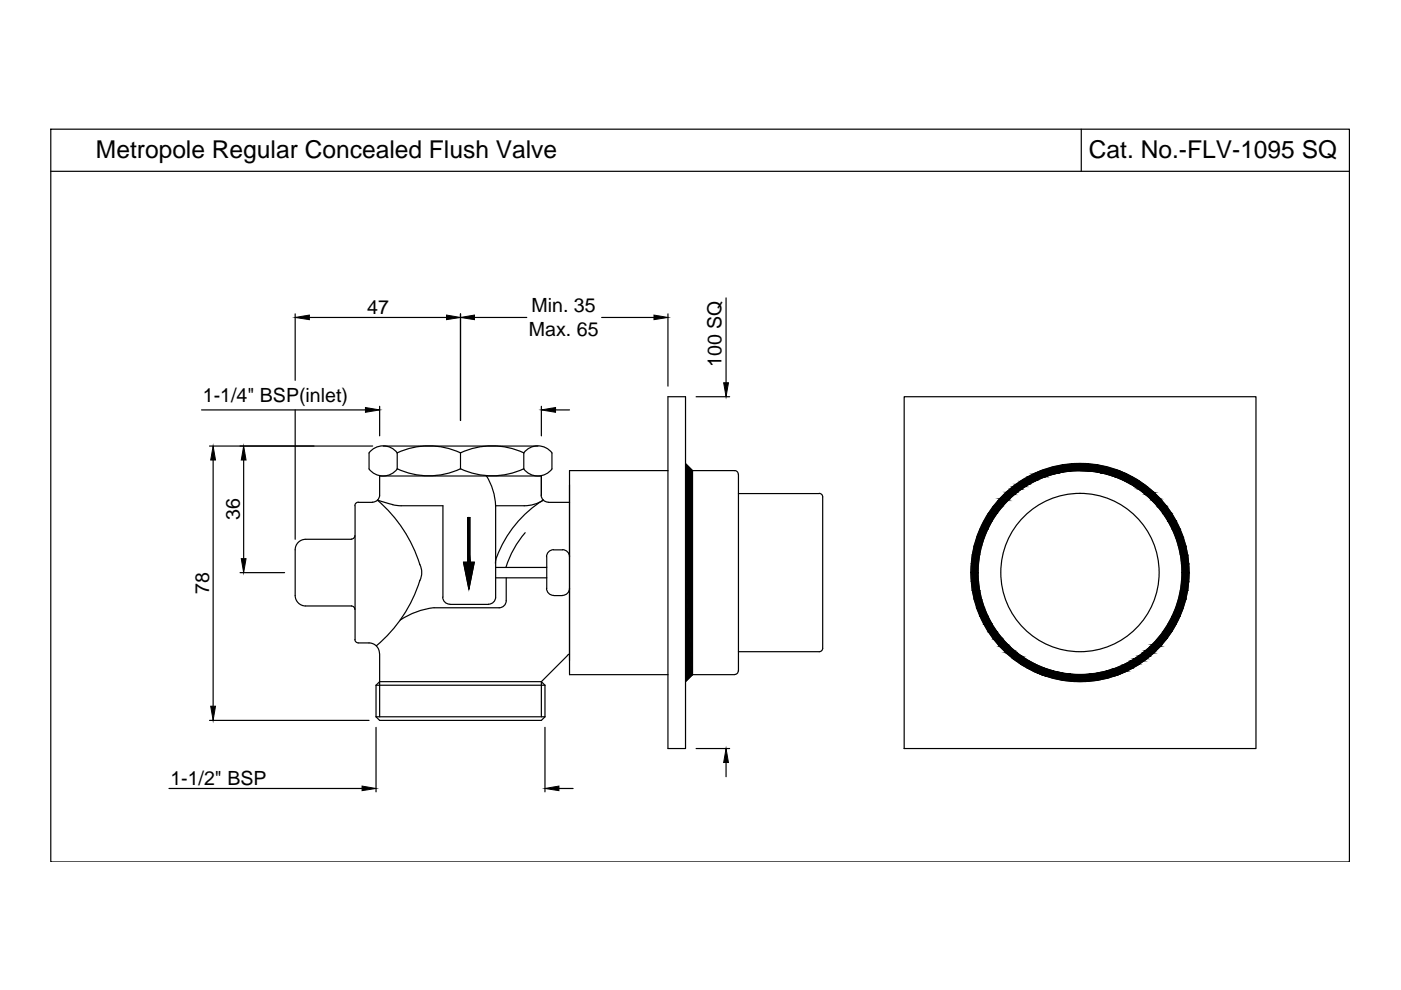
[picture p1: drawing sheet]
<svg xmlns="http://www.w3.org/2000/svg" width="297mm" height="210mm" viewBox="0 0 297 210" stroke-linecap="round" stroke-linejoin="round" font-family="sans-serif">
<!-- layer: 0 -->
<g fill="none" stroke="#000" stroke-width=".25">
<path d="M10.8 27.4h275.3v155.4h-275.3zM10.8 36.3h275.3M229.2 27.4v8.9M62.6 66.5v14.1M65.6 67.3h29.1M97.6 66.5v22.7M100.6 67.3h11.1M127.6 67.3h11.1M141.6 66.5v15.4M153.9 63.2v18M42.7 86.9h34.8M44.4 94.6h34.6"/>
<path d="M45.2 97.5v52.2M51.7 97.5v20.9M62.6 86.9v27.4M78.2 99.4a3.7 3.7 0 0 0 6 0M80.5 86.1v6.3M81.3 94.6h32.8M84.2 96.1v3.3a15.9 15.9 0 0 0 13.4 0M84.2 96a3.7 3.7 0 0 0-6 0v3.4M97.6 96.1v3.3M97.6 96a15.9 15.9 0 0 0-13.4 0M111 96a3.7 3.7 0 0 1 6 0v3.4M111 99.4a3.7 3.7 0 0 0 6 0"/>
<path d="M111.1 96.1v3.3a15.9 15.9 0 0 1-13.5 0M111.1 96a15.9 15.9 0 0 0-13.5 0M114.8 86.1v6.3M117.8 86.9h2.9M141.6 99.8h-20.9v43.2h20.9M141.6 84.1h3.7v74.6h-3.7zM145.3 99.8h10.5a.74 .74 0 0 1 .7 .7M145.3 98.3l1.5 1.5v43.2l-1.5 1.5M147.6 84.1h7.1M191.7 84.1h74.6v74.6h-74.6zM62.6 116.6v9.7a2.22 2.22 0 0 0 2.2 2.2h9.7a.74 .74 0 0 1 .7 .7M74.5 114.3h-9.7a2.22 2.22 0 0 0-2.2 2.3"/>
<path d="M75.2 113.6a.74 .74 0 0 1-.7 .7M76 106.5a.68 .68 0 0 0-.7 .7l-.1 28.4a.74 .74 0 0 0 .8 .7M76 106.5h3M80 106.1a30 30 0 0 1 9.4 14.7 3.7 3.7 0 0 1-.4 2.3 29.6 29.6 0 0 1-9.2 13.8M80 106l3.6 1.1 1.4 .1M80.5 105a1.5 1.5 0 0 1-1.5 1.5M80.5 100.8v4.2M80.5 100.9h34.3M85.1 107.2h8.8v19.4M99.2 109.7h.4v9.5h1l-1.2 5.7-1.1-5.7h.9zM103.1 100.9a12.9 12.9 0 0 1 2 6.3M105.3 118.1l-.3 1.3"/>
<path d="M111.2 107.2h-6.1v19.4M111.3 112.9a20.5 20.5 0 0 0-4 7.4M114.7 105a1.5 1.5 0 0 0 1.5 1.5h4.5M114.8 100.8v4.2M115.1 106.1l-1.6 .8-2.3 .3M115.2 106a24.3 24.3 0 0 0-9.9 12.1M115.9 118.1v6.7M117.4 116.5a1.5 1.5 0 0 0-1.5 1.5M117.4 116.6h1.9M119.2 116.5a1.5 1.5 0 0 1 1.5 1.5M156.6 104.6h17.1a.74 .74 0 0 1 .7 .7M156.6 100.5v41.8"/>
<path d="M174.4 105.4v32a.74 .74 0 0 1-.7 .8h-17.1M50.9 121.4h9.4M76 136.3h2.2a2.22 2.22 0 0 1 2.2 2.2M80.5 138.6v13.4M92 128.8a16.3 16.3 0 0 0-7.2 2.7M93.9 126.6a1.5 1.5 0 0 0 1.5 1.5M95.4 128.1h8.2M105.1 126.6a1.5 1.5 0 0 1-1.5 1.5M105.1 122.5h10.8M105.1 120.3h10.8M107.3 122.5v4.9a1.5 1.5 0 0 1-1.5 1.5h-13.8M115.9 124.7a1.5 1.5 0 0 0 1.5 1.5l1.9 .1a1.6 1.6 0 0 0 1.4-1.6"/>
<path d="M120.7 138.6l-5.9 5.9M44.4 152.7h33.8M79.7 152l.8 .7h34.3l.7-.7M79.7 152h35.8M79.7 145.3h35.8M79.7 145.3v6.7M79.7 154.2v13.7M114.8 144.5h-34.3l-.8 .8M114.8 144.5v7.5M114.8 144.5l.7 .8M115.5 145.3v6.7M115.5 154.2v13.7"/>
<path d="M145.3 143h10.5M147.6 158.7h7.1M156.5 142.3a.74 .74 0 0 1-.7 .7M35.8 167.2h41M118.5 167.2h3M153.9 161.7v3"/>
<circle cx="229" cy="121.4" r="21.6"/>
<circle cx="229" cy="121.4" r="23.1"/>
<circle cx="229" cy="121.4" r="16.8"/>
</g>
<g fill="#000" stroke="#000" stroke-width=".21">
<path d="M62.6 67.3l3-.5v1zM94.7 66.8l2.9 .5-2.9 .5zM97.6 67.3l3-.5v1zM138.7 66.8l2.9 .5-2.9 .5zM45.2 94.6l.5 2.9h-1zM51.7 94.6l.5 2.9h-1zM77.5 86.4l3 .5-3 .5zM114.8 86.9l3-.5v1zM145.3 98.3l1.5 1.5h-1.5zM153.4 81.2h1l-.5 2.9zM227.1 98.4h3.8zM51.2 118.4h1l-.5 3z"/>
<path d="M98.3 119.2h2.3l-1.2 5.7zM145.3 121.4h1.5v21.6zM44.7 149.7h1l-.5 3zM225.2 144.2h7.6l-1.9 .2zM76.8 166.7l2.9 .5-2.9 .4zM115.5 167.2l3-.5v.9zM153.9 158.7l.5 3h-1z"/>
<path d="M220.7 99.9h6.4zM220.9 99.8h8.1z"/>
<path d="M220.9 99.8h16.2l-15.6-.2zM221.5 99.6h15l.6 .2z"/>
<path d="M221.5 99.6h15l-13.2-.6zM223.3 99h11.4l1.8 .6z"/>
<path d="M223.3 99h11.4l-9.5-.4zM225.2 98.6h7.6l1.9 .4z"/>
<path d="M225.2 98.6h7.6l-5.7-.2zM227.1 98.4h3.8l1.9 .2z"/>
<path d="M229 99.8l8.3 .1zM229 99.8l8.3 .1z"/>
<path d="M99.2 109.7v9.5h.4zM99.2 109.7h.4v9.5z"/>
<path d="M206.2 117.6l-.2 1.9h1.4zM206.2 117.6h1.5l-.3 1.9z"/>
<path d="M206 119.5h1.4zM206 119.5h1.4z"/>
<path d="M206.6 115.8l-.4 1.8h1.5zM206.6 115.8h1.5l-.4 1.8z"/>
<path d="M206.2 117.6h1.5zM206.2 117.6h1.5z"/>
<path d="M206.6 115.7l1.5 .1zM206.6 115.7h1.5z"/>
<path d="M207.1 114l-.5 1.7h1.5zM207.1 114h1.6l-.6 1.7z"/>
<path d="M207.7 112.3l-.6 1.6h1.6zM207.7 112.3h1.7l-.7 1.6z"/>
<path d="M207.1 113.9l1.6 .1zM207.1 113.9h1.6z"/>
<path d="M207.8 112.1l-.1 .2h1.7zM207.8 112.1h1.7l-.1 .2z"/>
<path d="M208.5 110.6l-.7 1.5h1.7zM208.5 110.6h1.7l-.7 1.5z"/>
<path d="M208.7 110.4l-.2 .2h1.7zM208.7 110.4h1.7l-.2 .2z"/>
<path d="M209.5 109l-.8 1.4h1.7zM209.5 109h1.8l-.9 1.4z"/>
<path d="M209.6 108.8l-.1 .2h1.8zM209.6 108.8h1.9l-.2 .2z"/>
<path d="M210.5 107.5l-.9 1.3h1.9zM210.5 107.5h1.9l-.9 1.3z"/>
<path d="M210.7 107.2l-.2 .3h1.9zM210.7 107.2h2l-.3 .3z"/>
<path d="M211.7 106.1l-1 1.1h2zM211.7 106.1h2l-1 1.1z"/>
<path d="M212 105.7l-.3 .4h2zM212 105.7h2.1l-.4 .4z"/>
<path d="M212 105.7h2.1l-1.2-.8zM212.9 104.9h2.2l-1 .8z"/>
<path d="M213.3 104.4l-.4 .5h2.2zM213.3 104.4h2.4l-.6 .5z"/>
<path d="M213.3 104.4h2.4l-1.5-.7zM214.2 103.7h2.4l-.9 .7z"/>
<path d="M214.2 103.7h2.4l-1.8-.5zM214.8 103.2h2.6l-.8 .5z"/>
<path d="M214.8 103.2h2.6l-1.9-.5zM215.5 102.7h2.7l-.8 .5z"/>
<path d="M215.5 102.7h2.7l-1.9-.6zM216.3 102.1h3.1l-1.2 .6z"/>
<path d="M216.3 102.1h3.1l-2.6-.3zM216.8 101.8h3.1l-.5 .3z"/>
<path d="M216.8 101.8h3.1l-1.9-.7zM218 101.1h3.6l-1.7 .7z"/>
<path d="M218 101.1h3.6l-2.5-.6zM219.1 100.5h4.3l-1.8 .6z"/>
<path d="M219.1 100.5h4.3l-3.7-.3zM219.7 100.2h5l-1.3 .3z"/>
<path d="M219.7 100.2h5l-4.7-.1zM220 100.1h5.2l-.5 .1z"/>
<path d="M220 100.1h5.2l-4.5-.2zM220.7 99.9h6.4l-1.9 .2z"/>
<path d="M218 101.1h3.6zM218 101.1h3.6z"/>
<path d="M230.9 99.9l1.9 .2h5.1zM230.9 99.9h6.4l.6 .2z"/>
<path d="M232.8 100.1l.5 .1h5zM232.8 100.1h5.1l.4 .1z"/>
<path d="M233.3 100.2l1.3 .3h4.3zM233.3 100.2h5l.6 .3z"/>
<path d="M234.6 100.5l1.8 .6h3.6zM234.6 100.5h4.3l1.1 .6z"/>
<path d="M236.4 101.1h3.6zM236.4 101.1h3.6z"/>
<path d="M236.4 101.1l1.7 .7h3.1zM236.4 101.1h3.6l1.2 .7z"/>
<path d="M238.1 101.8l.5 .3h3zM238.1 101.8h3.1l.4 .3z"/>
<path d="M238.6 102.1l1.2 .6h2.7zM238.6 102.1h3l.9 .6z"/>
<path d="M239.8 102.7l.8 .5h2.6zM239.8 102.7h2.7l.7 .5z"/>
<path d="M240.6 103.2l.8 .5h2.4zM240.6 103.2h2.6l.6 .5z"/>
<path d="M241.4 103.7l.9 .7h2.4zM241.4 103.7h2.4l.9 .7z"/>
<path d="M242.3 104.4l.6 .5h2.2zM242.3 104.4h2.4l.4 .5z"/>
<path d="M242.9 104.9l1 .8h2.1zM242.9 104.9h2.2l.9 .8z"/>
<path d="M243.9 105.7l.4 .4h2zM243.9 105.7h2.1l.3 .4z"/>
<path d="M244.3 106.1l1 1.1h1.9zM244.3 106.1h2l.9 1.1z"/>
<path d="M245.3 107.2l.2 .3h2zM245.3 107.2h1.9l.3 .3z"/>
<path d="M245.5 107.5l1 1.3h1.8zM245.5 107.5h2l.8 1.3z"/>
<path d="M246.5 108.8l.2 .2h1.8zM246.5 108.8h1.8l.2 .2z"/>
<path d="M246.7 109l.9 1.4h1.7zM246.7 109h1.8l.8 1.4z"/>
<path d="M247.6 110.4l.1 .2h1.7zM247.6 110.4h1.7l.1 .2z"/>
<path d="M247.7 110.6l.8 1.5h1.7zM247.7 110.6h1.7l.8 1.5z"/>
<path d="M248.5 112.1l.1 .2h1.6zM248.5 112.1h1.7v.2z"/>
<path d="M248.6 112.3l.7 1.6h1.5zM248.6 112.3h1.6l.6 1.6z"/>
<path d="M249.3 113.9l1.6 .1zM249.3 113.9l1.6 .1z"/>
<path d="M249.3 114l.6 1.7h1.5zM249.3 114h1.6l.5 1.7z"/>
<path d="M249.9 115.7l1.5 .1zM249.9 115.7l1.5 .1z"/>
<path d="M249.9 115.8l.4 1.8h1.5zM249.9 115.8h1.5l.4 1.8z"/>
<path d="M250.3 117.6h1.5zM250.3 117.6h1.5z"/>
<path d="M250.3 117.6l.2 1.9h1.5zM250.3 117.6h1.5l.2 1.9z"/>
<path d="M250.5 119.5h1.5zM250.5 119.5h1.5z"/>
<path d="M145.3 99.8v21.6h1.5zM145.3 99.8h1.5v21.6z"/>
<path d="M145.3 121.4v21.6h1.5zM145.3 143h1.5l-1.5 1.5z"/>
<path d="M206 119.5l-.1 1.9h1.5zM206 119.5h1.4v1.9z"/>
<path d="M205.9 121.4l.1 1.9h1.4zM205.9 121.4h1.5v1.9z"/>
<path d="M206 123.3h1.4zM206 123.3h1.4z"/>
<path d="M206 123.3l.2 1.9h1.5zM206 123.3h1.4l.3 1.9z"/>
<path d="M206.2 125.2h1.5zM206.2 125.2h1.5z"/>
<path d="M206.2 125.2l.4 1.8h1.5zM206.2 125.2h1.5l.4 1.8z"/>
<path d="M206.6 127l1.5 .1zM206.6 127l1.5 .1z"/>
<path d="M206.6 127.1l.5 1.7h1.6zM206.6 127.1h1.5l.6 1.7z"/>
<path d="M207.1 128.8l1.6 .1zM207.1 128.8l1.6 .1z"/>
<path d="M207.1 128.9l.6 1.7h1.7zM207.1 128.9h1.6l.7 1.7z"/>
<path d="M207.7 130.6l.1 .1h1.7zM207.7 130.6h1.7l.1 .1z"/>
<path d="M207.8 130.7l.7 1.5h1.7zM207.8 130.7h1.7l.7 1.5z"/>
<path d="M208.5 132.2l.2 .2h1.7zM208.5 132.2h1.7l.2 .2z"/>
<path d="M208.7 132.4l.8 1.4h1.8zM208.7 132.4h1.7l.9 1.4z"/>
<path d="M209.5 133.8l.1 .3h1.9zM209.5 133.8h1.8l.2 .3z"/>
<path d="M209.6 134.1l.9 1.2h1.9zM209.6 134.1h1.9l.9 1.2z"/>
<path d="M210.5 135.3l.2 .3h2zM210.5 135.3h1.9l.3 .3z"/>
<path d="M210.7 135.6l1 1.1h2zM210.7 135.6h2l1 1.1z"/>
<path d="M211.7 136.7l.3 .4h2.1zM211.7 136.7h2l.4 .4z"/>
<path d="M212 137.1l.9 .9h2.2zM212 137.1h2.1l1 .9z"/>
<path d="M212.9 138l.4 .4h2.4zM212.9 138h2.2l.6 .4z"/>
<path d="M213.3 138.4l.9 .7h2.4zM213.3 138.4h2.4l.9 .7z"/>
<path d="M214.2 139.1l.6 .6h2.6zM214.2 139.1h2.4l.8 .6z"/>
<path d="M240.6 139.7h2.6l-1.8-.6zM241.4 139.1h2.4l-.6 .6z"/>
<path d="M241.4 139.1h2.4l-1.5-.7zM242.3 138.4h2.4l-.9 .7z"/>
<path d="M242.3 138.4h2.4l-1.8-.4zM242.9 138h2.2l-.4 .4z"/>
<path d="M242.9 138h2.2l-1.2-.9zM243.9 137.1h2.1l-.9 .9z"/>
<path d="M243.9 137.1h2.1l-1.7-.4zM244.3 136.7h2l-.3 .4z"/>
<path d="M245.3 135.6l-1 1.1h2zM245.3 135.6h1.9l-.9 1.1z"/>
<path d="M245.5 135.3l-.2 .3h1.9zM245.5 135.3h2l-.3 .3z"/>
<path d="M246.5 134.1l-1 1.2h2zM246.5 134.1h1.8l-.8 1.2z"/>
<path d="M246.7 133.8l-.2 .3h1.8zM246.7 133.8h1.8l-.2 .3z"/>
<path d="M247.6 132.4l-.9 1.4h1.8zM247.6 132.4h1.7l-.8 1.4z"/>
<path d="M247.7 132.2l-.1 .2h1.7zM247.7 132.2h1.7l-.1 .2z"/>
<path d="M248.5 130.7l-.8 1.5h1.7zM248.5 130.7h1.7l-.8 1.5z"/>
<path d="M248.6 130.6l-.1 .1h1.7zM248.6 130.6h1.6v.1z"/>
<path d="M249.3 128.9l-.7 1.7h1.6zM249.3 128.9h1.5l-.6 1.7z"/>
<path d="M249.3 128.8l1.5 .1zM249.3 128.8h1.6z"/>
<path d="M249.9 127.1l-.6 1.7h1.6zM249.9 127.1h1.5l-.5 1.7z"/>
<path d="M250.3 125.2l-.4 1.8h1.5zM250.3 125.2h1.5l-.4 1.8z"/>
<path d="M249.9 127l1.5 .1zM249.9 127h1.5z"/>
<path d="M250.5 123.3l-.2 1.9h1.5zM250.5 123.3h1.5l-.2 1.9z"/>
<path d="M250.3 125.2h1.5zM250.3 125.2h1.5z"/>
<path d="M250.6 121.4l-.1 1.9h1.5zM250.6 121.4h1.5l-.1 1.9z"/>
<path d="M250.5 123.3h1.5zM250.5 123.3h1.5z"/>
<path d="M250.5 119.5l.1 1.9h1.5zM250.5 119.5h1.5l.1 1.9z"/>
<path d="M214.8 139.7l.7 .4h2.7zM214.8 139.7h2.6l.8 .4z"/>
<path d="M215.5 140.1l.8 .7h3.1zM215.5 140.1h2.7l1.2 .7z"/>
<path d="M216.3 140.8l.5 .2h3.1zM216.3 140.8h3.1l.5 .2z"/>
<path d="M216.8 141l1.2 .7h3.6zM216.8 141h3.1l1.7 .7z"/>
<path d="M218 141.7l1.1 .6h4.3zM218 141.7h3.6l1.8 .6z"/>
<path d="M219.1 142.3l.6 .3h5zM219.1 142.3h4.3l1.3 .3z"/>
<path d="M219.7 142.6l.3 .1h5.2zM219.7 142.6h5l.5 .1z"/>
<path d="M220 142.7l.7 .3h6.4zM220 142.7h5.2l1.9 .3z"/>
<path d="M220.7 143h8.3zM220.7 143h8.3z"/>
<path d="M220.9 143l.6 .3h15zM220.9 143h16.2l-.6 .3z"/>
<path d="M218 141.7h3.6zM218 141.7h3.6z"/>
<path d="M221.5 143.3l1.8 .5h11.4zM221.5 143.3h15l-1.8 .5z"/>
<path d="M223.3 143.8l1.9 .4h7.6zM223.3 143.8h11.4l-1.9 .4z"/>
<path d="M225.2 144.2l1.9 .2h3.8zM227.1 144.4h3.8z"/>
<path d="M229 143h8.1zM230.9 143h6.4z"/>
<path d="M230.9 143h6.4l-4.5-.3zM232.8 142.7h5.1l-.6 .3z"/>
<path d="M232.8 142.7h5.1l-4.6-.1zM233.3 142.6h5l-.4 .1z"/>
<path d="M233.3 142.6h5l-3.7-.3zM234.6 142.3h4.3l-.6 .3z"/>
<path d="M234.6 142.3h4.3l-2.5-.6zM236.4 141.7h3.6l-1.1 .6z"/>
<path d="M236.4 141.7h3.6zM236.4 141.7h3.6z"/>
<path d="M236.4 141.7h3.6l-1.9-.7zM238.1 141h3.1l-1.2 .7z"/>
<path d="M238.1 141h3.1l-2.6-.2zM238.6 140.8h3l-.4 .2z"/>
<path d="M238.6 140.8h3l-1.8-.7zM239.8 140.1h2.7l-.9 .7z"/>
<path d="M239.8 140.1h2.7l-1.9-.4zM240.6 139.7h2.6l-.7 .4z"/>
</g>
<g font-size="5.2">
<text x="20.3" y="33.5">Metropole Regular Concealed Flush Valve</text>
<text x="230.9" y="33.5">Cat. No.-FLV-1095 SQ</text>
</g>
<g font-size="4.1">
<text x="77.9" y="66.5">47</text>
<text x="112.2" y="71.2">Max. 65</text>
<text x="112.7" y="66.3">Min. 35</text>
<text x="153" y="77.9" transform="rotate(-90 153 77.9)">100 SQ</text>
<text x="43" y="85.3">1-1/4&quot; BSP(inlet)</text>
<text x="50.9" y="110.3" transform="rotate(-90 50.9 110.3)">36</text>
<text x="44.4" y="126" transform="rotate(-90 44.4 126)">78</text>
<text x="36.1" y="166.4">1-1/2&quot; BSP</text>
</g>
</svg>
